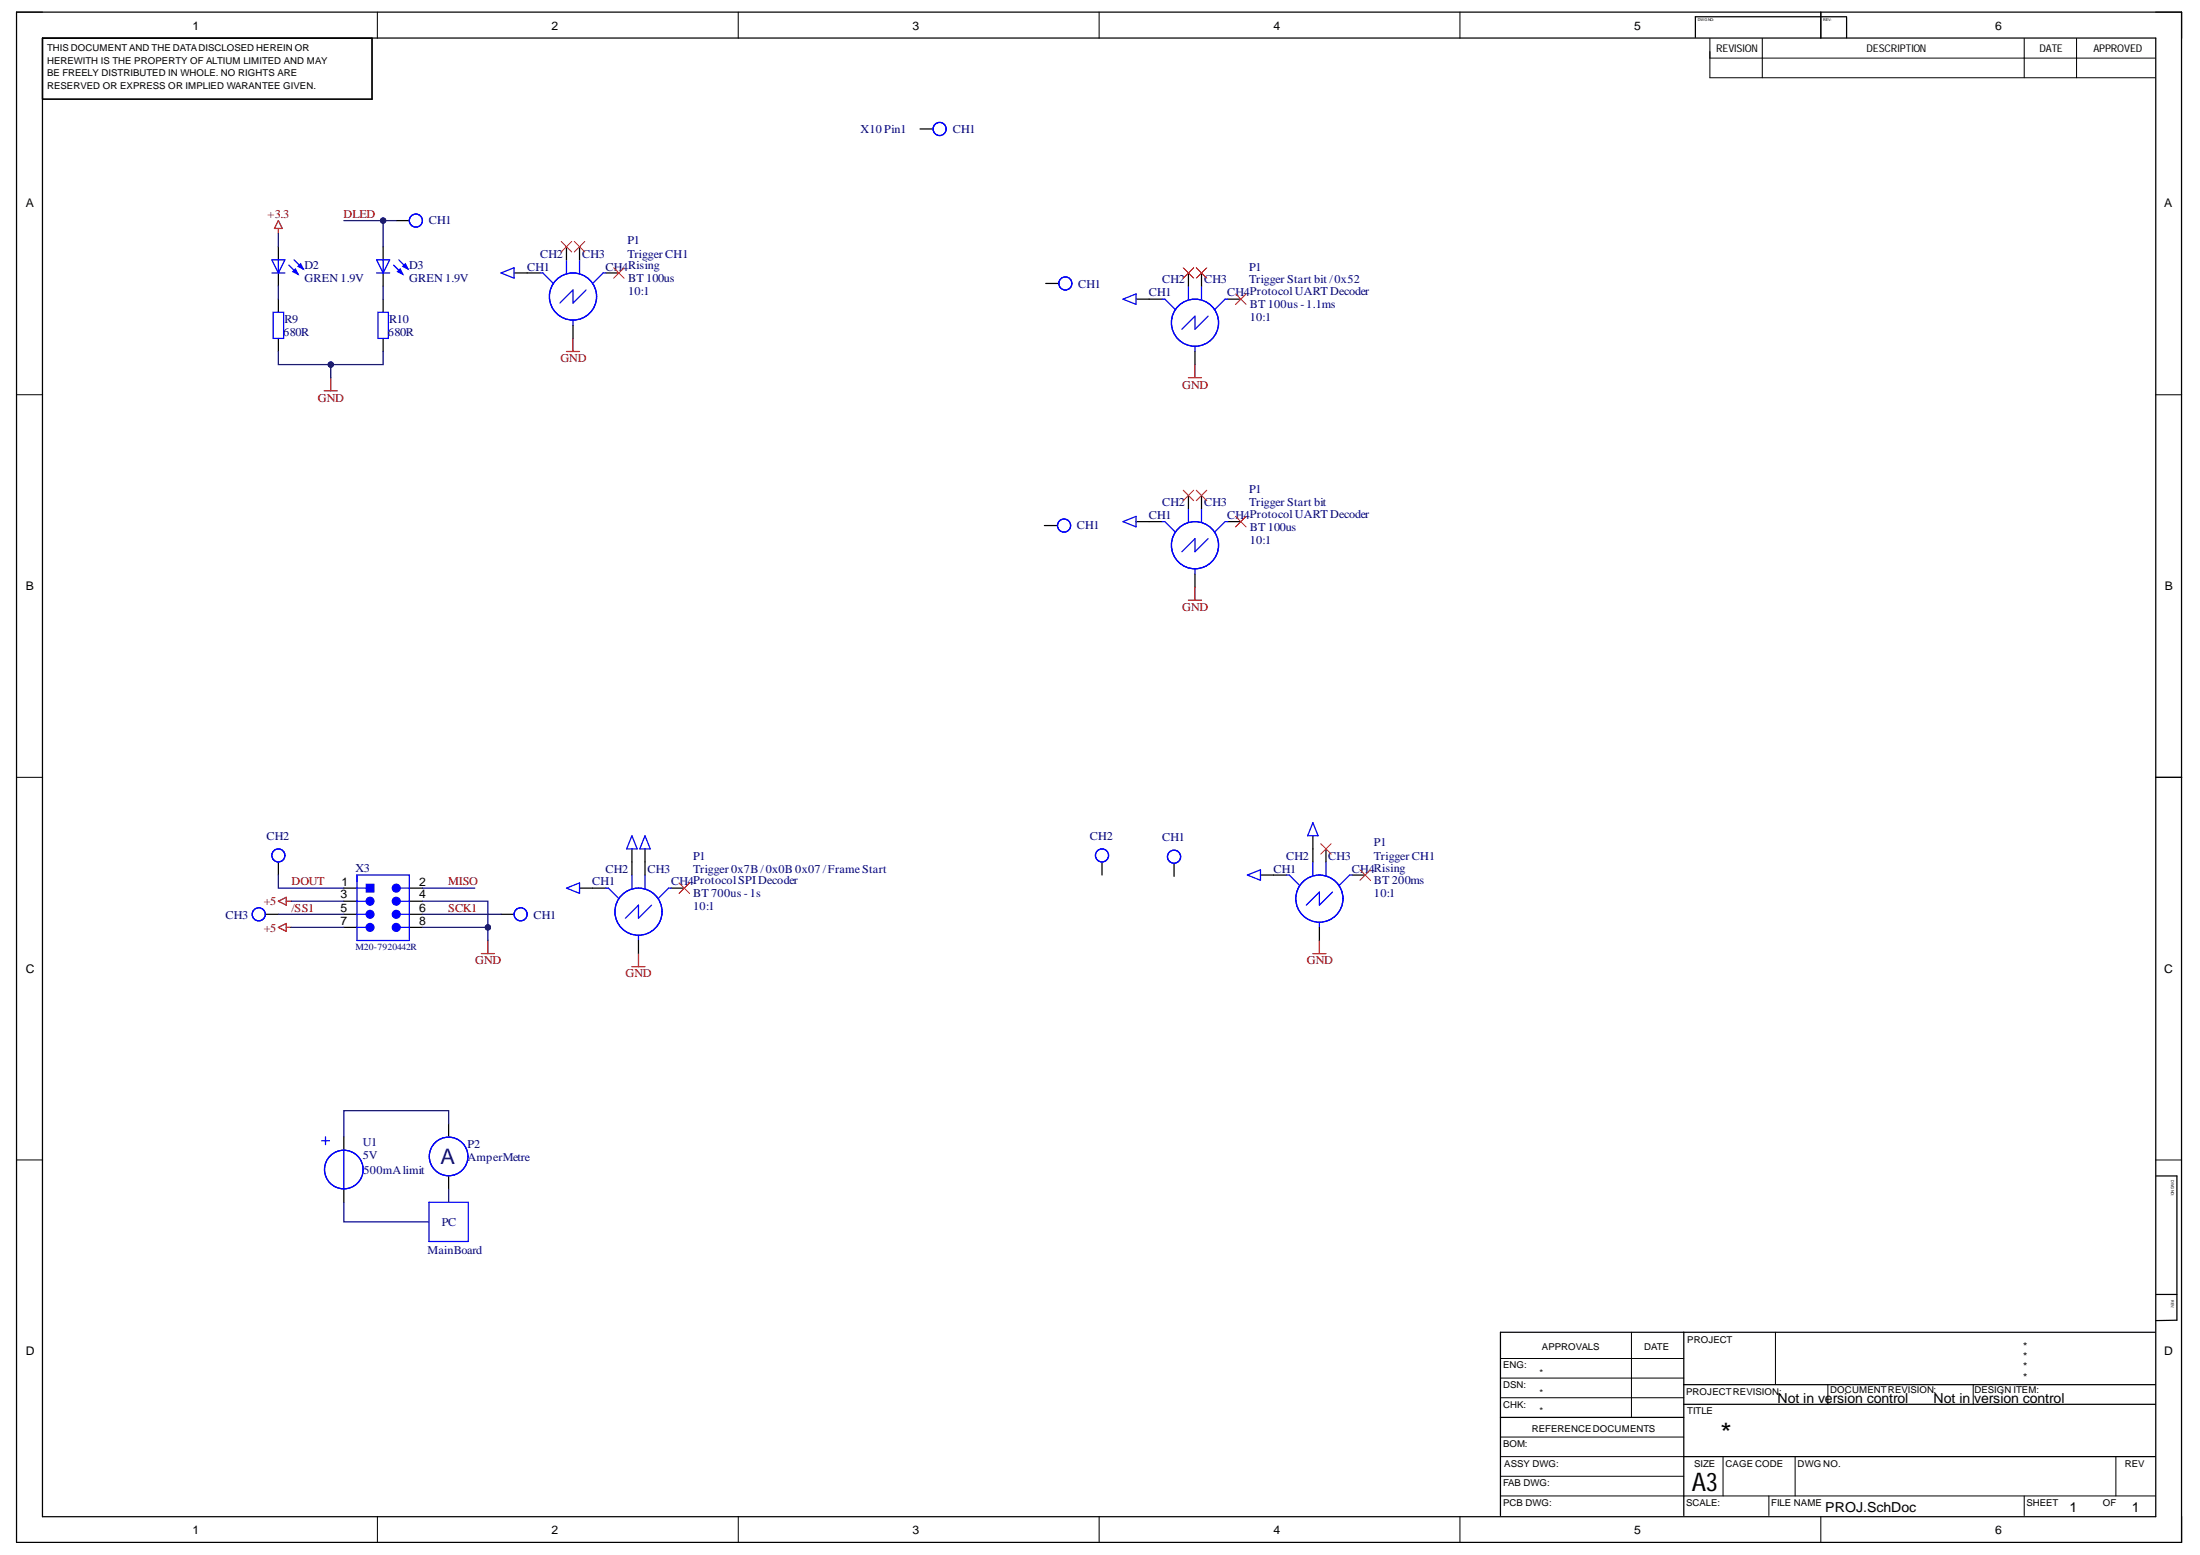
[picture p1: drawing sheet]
<svg xmlns="http://www.w3.org/2000/svg" width="297mm" height="210mm" viewBox="0 0 297 210" stroke-linecap="round" stroke-linejoin="round" font-family="sans-serif">
<g fill="none" stroke="#000" stroke-width=".14">
<path d="M2.2 1.6h3.6M51 1.6v3.6M99.7 1.6v3.6M148.4 1.6v3.6M197.1 1.6v3.6M230.9 5.2v5.3h60.1M230.9 7.8h60.1M237.9 5.2v5.3M245.8 1.6v3.6M273.3 5.2v5.3M280.4 5.2v5.3M291 1.6h3.6v3.6"/>
<path d="M2.2 53.3h3.6M291 53.3h3.6M2.2 104.9h3.6M291 104.9h3.6M2.2 156.6h3.6M291 156.6h3.6M220.3 179.8v11.5M239.7 179.8v7.1M202.6 186h24.7M202.6 183.4h24.7M202.6 188.7h24.7M202.6 196.6h24.7"/>
<path d="M202.6 194h24.7M202.6 199.3h24.7M232.6 196.6v5.3M242.4 196.6v5.3M246.8 186.9v2.7M266.4 186.9v2.7M285.7 196.6v5.3M51 204.7v3.5M99.7 204.7v3.5M148.4 204.7v3.5M197.1 204.7v3.5M202.6 201.9h88.4"/>
<path d="M238.8 201.9v2.7M245.8 204.7v3.5M273.3 201.9v2.7M294.6 204.7v3.5"/>
</g>
<g fill="none" stroke="#000" stroke-width=".17">
<path d="M2.2 1.6h292.3v206.6h-292.3zM5.7 5.1h285.4v199.6h-285.4zM5.7 5.2h44.5v8.2h-44.5M124.2 17.4h1.8M245.8 1.6v3.5M249.3 2.3h-20.4v2.7M249.3 2.3v2.8M69.4 36.8h3.5M76.5 33.3v1.8M78.2 33.3v1.8M81.8 36.8h1.8M77.4 43.9v1.8"/>
<path d="M46.4 119.9h1.8M291.1 104.9h3.5M46.4 121.7h1.8M291.1 158.7h2.8v19.5l-2.8 .1M227.3 179.8v24.8M291 179.8h-88.4v24.8M291.1 174.7h2.8M202.6 191.3h24.7M227.3 186.9h63.7M227.3 189.6h63.7M227.3 196.6h63.7"/>
</g>
<g fill="none" stroke="#00f" stroke-width=".17">
<path d="M67.6 36.8l1.8-.7v1.5zM72.9 36.8h.4l1.4 1.5M76.5 35.1v1.7M78.2 35.1v1.7M79.1 39.1l-1.7 1.8v-1.8l-1.8 1.8M81.8 36.8h-.4l-1.4 1.5M77.4 43.2v.7M48.2 121.7h1.2"/>
<circle cx="126.9" cy="17.4" r=".88"/>
<circle cx="77.4" cy="40" r="3.2"/>
</g>
<path d="M76.5 47.4h1.7M77.4 45.7v1.7M37.6 121.7l1-.6v1.1zM37.6 125.2l1-.5v1zM38.6 121.7h.8M38.6 125.2h.8M65 128.7h1.8M65.9 127v1.7" fill="none" stroke="#800000" stroke-width=".17"/>
<path d="M75.8 32.6l1.4 1.4M77.2 32.6l-1.4 1.4M77.5 32.6l1.5 1.4M79 32.6l-1.5 1.4M82.8 36.1l1.5 1.5M84.3 36.1l-1.5 1.5" fill="none" stroke="#f00" stroke-width=".14"/>
<circle cx="50" cy="121.7" r=".53" fill="#00f"/>
<g fill="none" stroke="#00f" stroke-width=".17">
<path d="M48.2 119.9h1.2M54 121.7h1.3"/>
<circle cx="50" cy="121.7" r=".53"/>
</g>
<path d="M55.3 119.9h1.7M55.3 121.7h1.7" fill="none" stroke="#000" stroke-width=".17"/>
<circle cx="53.5" cy="121.7" r=".53" fill="#00f"/>
<g fill="none" stroke="#00f" stroke-width=".17">
<path d="M54 119.9h1.3"/>
<circle cx="53.5" cy="121.7" r=".53"/>
</g>
<circle cx="53.5" cy="119.9" r=".53" fill="#00f"/>
<g fill="none" stroke="#00f" stroke-width=".17">
<path d="M48.2 123.4h1.2"/>
<circle cx="53.5" cy="119.9" r=".53"/>
</g>
<path d="M46.4 123.4h1.8M55.3 123.4h1.7" fill="none" stroke="#000" stroke-width=".17"/>
<circle cx="50" cy="123.4" r=".53" fill="#00f"/>
<g fill="none" stroke="#00f" stroke-width=".17">
<path d="M54 123.4h1.3"/>
<circle cx="50" cy="123.4" r=".53"/>
</g>
<circle cx="53.5" cy="123.4" r=".53" fill="#00f"/>
<g fill="none" stroke="#00f" stroke-width=".17">
<path d="M48.2 125.2h1.2"/>
<circle cx="53.5" cy="123.4" r=".53"/>
</g>
<path d="M46.4 125.2h1.8M55.3 125.2h1.7" fill="none" stroke="#000" stroke-width=".17"/>
<circle cx="50" cy="125.2" r=".53" fill="#00f"/>
<g fill="none" stroke="#00f" stroke-width=".17">
<path d="M54 125.2h1.3"/>
<circle cx="50" cy="125.2" r=".53"/>
</g>
<circle cx="53.5" cy="125.2" r=".53" fill="#00f"/>
<g fill="none" stroke="#00f" stroke-width=".17">
<path d="M48.2 118.1h7.1v8.9h-7.1z"/>
<circle cx="53.5" cy="125.2" r=".53"/>
</g>
<path d="M49.4 119.4h1.1v1h-1.1z" fill-rule="evenodd" fill="#00f"/>
<path d="M49.4 119.4h1.1v1h-1.1z" fill="none" stroke="#00f" stroke-width=".14"/>
<path d="M37.6 29.8l.5 1h-1zM37.6 30.8v.7M43.8 52.7h1.7M44.7 51v1.7" fill="none" stroke="#800000" stroke-width=".17"/>
<path d="M37.6 33.3v1.8M37.6 36.8v1.8M37.6 40.4v1.7M37.6 45.7v1.7M51.7 40.4v1.7M51.7 45.7v1.7" fill="none" stroke="#000" stroke-width=".17"/>
<path d="M39 35.8l1.2 1.2M39.7 35.1l1.2 1.2M36.9 42.1h1.4v3.6h-1.4zM51 42.1h1.4v3.6h-1.4z" fill="none" stroke="#00f" stroke-width=".17"/>
<path d="M40.6 35.6l.3 .7-.7-.3z" fill="#00f"/>
<path d="M40.6 35.6l.3 .7-.7-.3z" fill="none" stroke="#00f" stroke-width=".17"/>
<path d="M39.5 36.7l.4-.4 .3 .7z" fill="#00f"/>
<path d="M36.7 35.1h1.8l-.9 1.7zM36.7 36.8h1.8M37.6 35.1v1.7M39.5 36.7l.4-.4 .3 .7zM53.1 35.8l1.3 1.2M53.8 35.1l1.3 1.2" fill="none" stroke="#00f" stroke-width=".17"/>
<path d="M51.7 33.3v1.8M51.7 36.8v1.8" fill="none" stroke="#000" stroke-width=".17"/>
<path d="M54.7 35.6l.4 .7-.7-.3z" fill="#00f"/>
<path d="M54.7 35.6l.4 .7-.7-.3z" fill="none" stroke="#00f" stroke-width=".17"/>
<path d="M53.7 36.7l.3-.4 .4 .7z" fill="#00f"/>
<g fill="none" stroke="#00f" stroke-width=".17">
<path d="M50.8 35.1h1.8l-.9 1.7zM50.8 36.8h1.8M51.7 35.1v1.7M53.7 36.7l.3-.4 .4 .7zM160.5 38.6v1.8M162.2 38.6v1.8M151.6 40.4l1.8-.7v1.4zM156.9 40.4h.4l1.4 1.4M161.3 46.7v.7M163.1 42.7l-1.8 1.7v-1.7l-1.7 1.7M165.8 40.4h-.4l-1.4 1.4M151.6 70.4l1.8-.7v1.4z"/>
<path d="M156.9 70.4h.4l1.4 1.4M160.5 68.6v1.8M161.3 76.8v.7M162.2 68.6v1.8M163.1 72.7l-1.8 1.8v-1.8l-1.7 1.8M165.8 70.4h-.4l-1.4 1.4M76.5 119.9l1.7-.7v1.4zM81.8 119.9h.3l1.5 1.4M85.3 118.1v1.8M85.3 112.8l.7 1.8h-1.4zM87.1 118.1v1.8M87.1 112.8l.7 1.8h-1.4z"/>
<path d="M90.6 119.9h-.3l-1.4 1.4M168.4 118.1l1.8-.7v1.4zM173.7 118.1h.4l1.4 1.4M177.3 116.4v1.7M177.3 111.1l.7 1.7h-1.4zM179 116.4v1.7M182.6 118.1h-.4l-1.4 1.4M86.2 126.2v.8M88 122.2l-1.8 1.7v-1.7l-1.8 1.7M178.1 124.5v.7M179.9 120.4l-1.8 1.8v-1.8l-1.7 1.8M43.4 154h1.1"/>
<path d="M43.9 153.5v1M46.4 155.2v5.3M57.9 162.3h5.3v5.3h-5.3z"/>
<circle cx="56.2" cy="29.8" r=".88"/>
<circle cx="143.8" cy="38.3" r=".88"/>
<circle cx="161.3" cy="43.6" r="3.2"/>
<circle cx="143.7" cy="70.9" r=".88"/>
<circle cx="161.3" cy="73.6" r="3.2"/>
<circle cx="37.6" cy="115.5" r=".88"/>
<circle cx="148.8" cy="115.5" r=".88"/>
<circle cx="158.5" cy="115.6" r=".89"/>
<circle cx="158.5" cy="115.6" r=".88"/>
<circle cx="34.9" cy="123.4" r=".88"/>
<circle cx="70.3" cy="123.4" r=".88"/>
<circle cx="86.2" cy="123.1" r="3.2"/>
<circle cx="178.1" cy="121.3" r="3.2"/>
<circle cx="46.4" cy="157.9" r="2.61"/>
<circle cx="60.6" cy="156.1" r="2.61"/>
</g>
<g fill="none" stroke="#000" stroke-width=".17">
<path d="M53.5 29.8h1.8M141.2 38.3h1.8M160.5 36.8v1.8M162.2 36.8v1.8M153.4 40.4h3.5M161.3 47.4v1.8M165.8 40.4h1.7M141 70.9h1.8M153.4 70.4h3.5M160.5 66.9v1.7M161.3 77.5v1.7M162.2 66.9v1.7"/>
<path d="M165.8 70.4h1.7M37.6 116.4v1.7M78.2 119.9h3.6M85.3 114.6v3.5M87.1 114.6v3.5M90.6 119.9h1.8M148.8 116.4v1.7M158.5 116.5v1.8M170.2 118.1h3.5M177.3 112.8v3.6M179 114.6v1.8M182.6 118.1h1.7"/>
<path d="M35.8 123.4h1.8M67.6 123.4h1.8M86.2 127v1.7M178.1 125.2v1.7M46.4 153.5v1.7M60.6 151.7v1.8M60.6 158.8v1.7M46.4 160.5v1.8"/>
</g>
<path d="M160.5 51h1.7M161.3 49.2v1.8M161.3 79.2v1.8M160.5 81h1.7M85.3 130.5h1.8M86.2 128.7v1.8M177.3 128.7h1.7M178.1 126.9v1.8" fill="none" stroke="#800000" stroke-width=".17"/>
<g fill="none" stroke="#f00" stroke-width=".14">
<path d="M159.8 36.1l1.4 1.5M161.2 36.1l-1.4 1.5M161.5 36.1l1.4 1.5M162.9 36.1l-1.4 1.5M166.8 39.7l1.4 1.4M168.2 39.7l-1.4 1.4M159.8 66.2l1.4 1.4M161.2 66.2l-1.4 1.4M161.5 66.2l1.4 1.4M162.9 66.2l-1.4 1.4M166.8 69.7l1.4 1.4M168.2 69.7l-1.4 1.4"/>
<path d="M91.7 119.2l1.4 1.4M93.1 119.2l-1.4 1.4M178.3 113.9l1.4 1.4M179.7 113.9l-1.4 1.4M183.6 117.4l1.4 1.4M185 117.4l-1.4 1.4"/>
</g>
<path d="M39.4 121.7h7M39.4 125.2h7M57 125.2h8.9v1.8" fill="none" stroke="#000080" stroke-width=".17"/>
<circle cx="65.9" cy="125.2" r=".35" fill="#000080"/>
<circle cx="65.9" cy="125.2" r=".35" fill="none" stroke="#000080" stroke-width=".14"/>
<path d="M57 119.9h7.1M57 121.7h8.9v3.5" fill="none" stroke="#000080" stroke-width=".17"/>
<circle cx="65.9" cy="125.2" r=".35" fill="#000080"/>
<circle cx="65.9" cy="125.2" r=".35" fill="none" stroke="#000080" stroke-width=".14"/>
<path d="M37.6 31.5v1.8M37.6 38.6v1.8M51.7 38.6v1.8M37.6 47.4v1.8h14.1v-1.8" fill="none" stroke="#000080" stroke-width=".17"/>
<circle cx="44.7" cy="49.2" r=".35" fill="#000080"/>
<circle cx="44.7" cy="49.2" r=".35" fill="none" stroke="#000080" stroke-width=".14"/>
<path d="M44.7 49.2v1.8" fill="none" stroke="#000080" stroke-width=".17"/>
<circle cx="44.7" cy="49.2" r=".35" fill="#000080"/>
<circle cx="44.7" cy="49.2" r=".35" fill="none" stroke="#000080" stroke-width=".14"/>
<path d="M46.4 29.8h5.3v3.5" fill="none" stroke="#000080" stroke-width=".17"/>
<circle cx="51.7" cy="29.8" r=".35" fill="#000080"/>
<circle cx="51.7" cy="29.8" r=".35" fill="none" stroke="#000080" stroke-width=".14"/>
<path d="M51.7 29.8h1.8" fill="none" stroke="#000080" stroke-width=".17"/>
<circle cx="51.7" cy="29.8" r=".35" fill="#000080"/>
<circle cx="51.7" cy="29.8" r=".35" fill="none" stroke="#000080" stroke-width=".14"/>
<path d="M37.6 118.1v1.8h8.8M37.6 123.4h8.8M57 123.4h10.6M60.6 151.7v-1.8h-14.2v3.6M46.4 162.3v2.6h11.5M60.6 160.5v1.8" fill="none" stroke="#000080" stroke-width=".17"/>
<text font-size="3.8" x="232.3" y="194.8">*</text>
<text font-size="3.5" x="228.4" y="201.3">A3</text>
<text font-size="2.9" fill="#000080" x="59.5" y="157.1">A</text>
<g font-size="1.9">
<text x="240" y="189.4">Not in version control</text>
<text x="261.1" y="189.4">Not in</text>
<text x="266.5" y="189.4">version control</text>
<text x="246.4" y="204.2">PROJ.SchDoc</text>
<text x="279.4" y="204.2">1</text>
<text x="287.8" y="204.2">1</text>
</g>
<g font-size="1.6">
<text x="26" y="4">1</text>
<text x="74.5" y="4">2</text>
<text x="123.2" y="4">3</text>
<text x="172" y="4">4</text>
<text x="220.6" y="4">5</text>
<text x="269.4" y="4">6</text>
<text x="3.5" y="28">A</text>
<text x="292.2" y="28">A</text>
<text x="3.5" y="79.7">B</text>
<text x="292.3" y="79.7">B</text>
<text x="46.1" y="119.6">1</text>
<text x="56.6" y="119.6">2</text>
<text x="46" y="121.3">3</text>
<text x="46" y="123.1">5</text>
<text x="46" y="124.8">7</text>
<text x="56.6" y="121.3">4</text>
<text x="56.6" y="123.1">6</text>
<text x="56.6" y="124.8">8</text>
<text x="3.5" y="131.3">C</text>
<text x="292.2" y="131.3">C</text>
<text x="3.5" y="182.9">D</text>
<text x="292.2" y="182.9">D</text>
<text x="26" y="207">1</text>
<text x="74.5" y="207">2</text>
<text x="123.2" y="207">3</text>
<text x="172" y="207">4</text>
<text x="220.6" y="207">5</text>
<text x="269.4" y="207">6</text>
</g>
<g font-size="1.6" fill="#000080">
<text x="116.2" y="17.9">X10 Pin1</text>
<text x="128.6" y="17.9">CH1</text>
<text x="57.9" y="30.3">CH1</text>
<text x="72.9" y="34.8">CH2</text>
<text x="78.6" y="34.8">CH3</text>
<text x="84.7" y="33">P1</text>
<text x="84.7" y="34.8">Trigger CH1</text>
<text x="41.1" y="36.4">D2</text>
<text x="41.1" y="38.1">GREN 1.9V</text>
<text x="55.3" y="36.4">D3</text>
<text x="55.3" y="38.1">GREN 1.9V</text>
<text x="71.2" y="36.5">CH1</text>
<text x="81.8" y="36.5">CH4Rising</text>
<text x="84.8" y="38.1">BT 100us</text>
<text x="84.8" y="39.8">10:1</text>
<text x="145.6" y="38.8">CH1</text>
<text x="155.1" y="40">CH1</text>
<text x="156.9" y="38.2">CH2</text>
<text x="162.6" y="38.2">CH3</text>
<text x="165.7" y="40">CH4ProtocolUART Decoder</text>
<text x="168.7" y="36.5">P1</text>
<text x="168.7" y="38.2">Trigger Start bit /0x52</text>
<text x="168.7" y="41.6">BT 100us -1.1ms</text>
<text x="38.3" y="45.3">680R</text>
<text x="38.4" y="43.6">R9</text>
<text x="52.4" y="45.3">680R</text>
<text x="52.6" y="43.6">R10</text>
<text x="168.7" y="43.4">10:1</text>
<text x="145.4" y="71.5">CH1</text>
<text x="155.1" y="70.1">CH1</text>
<text x="156.9" y="68.3">CH2</text>
<text x="162.6" y="68.3">CH3</text>
<text x="165.7" y="70.1">CH4ProtocolUART Decoder</text>
<text x="168.7" y="66.6">P1</text>
<text x="168.7" y="68.3">Trigger Start bit</text>
<text x="168.7" y="71.6">BT 100us</text>
<text x="168.7" y="73.4">10:1</text>
<text x="36" y="113.3">CH2</text>
<text x="147.2" y="113.3">CH2</text>
<text x="156.9" y="113.5">CH1</text>
<text x="48" y="117.6">X3</text>
<text x="80" y="119.5">CH1</text>
<text x="81.8" y="117.8">CH2</text>
<text x="87.4" y="117.8">CH3</text>
<text x="90.6" y="119.5">CH4ProtocolSPIDecoder</text>
<text x="93.6" y="116">P1</text>
<text x="93.6" y="117.8">Trigger 0x7B /0x0B 0x07 /FrameStart</text>
<text x="172" y="117.8">CH1</text>
<text x="173.7" y="116">CH2</text>
<text x="179.3" y="116">CH3</text>
<text x="182.5" y="117.8">CH4Rising</text>
<text x="185.5" y="114.3">P1</text>
<text x="185.5" y="116">Trigger CH1</text>
<text x="185.5" y="119.3">BT 200ms</text>
<text x="30.5" y="124">CH3</text>
<text x="72" y="124">CH1</text>
<text x="93.6" y="121.1">BT 700us -1s</text>
<text x="93.6" y="122.9">10:1</text>
<text x="185.5" y="121.1">10:1</text>
<text x="49" y="154.7">U1</text>
<text x="63.1" y="154.9">P2</text>
<text x="49" y="156.5">5V</text>
<text x="49.1" y="158.4">500mAlimit</text>
<text x="63.1" y="156.7">AmperMetre</text>
<text x="59.7" y="165.5">PC</text>
<text x="57.7" y="169.2">MainBoard</text>
</g>
<g font-size="1.6" fill="#800000">
<text x="36.1" y="29.4">+3.3</text>
<text x="46.4" y="29.4">DLED</text>
<text x="75.7" y="48.9">GND</text>
<text x="159.6" y="52.4">GND</text>
<text x="42.9" y="54.2">GND</text>
<text x="159.6" y="82.5">GND</text>
<text x="39.4" y="119.5">DOUT</text>
<text x="60.5" y="119.5">MISO</text>
<text x="35.6" y="122.2">+5</text>
<text x="35.6" y="125.8">+5</text>
<text x="39.4" y="123.1">/SS1</text>
<text x="60.5" y="123.1">SCK1</text>
<text x="64.1" y="130.2">GND</text>
<text x="84.5" y="131.9">GND</text>
<text x="176.4" y="130.2">GND</text>
</g>
<g font-size="1.4">
<text x="231.7" y="7">REVISION</text>
<text x="252" y="7">DESCRIPTION</text>
<text x="275.4" y="7">DATE</text>
<text x="282.7" y="7">APPROVED</text>
<text x="273.2" y="185">*</text>
<text x="273.2" y="182.2">*</text>
<text x="273.2" y="183.6">*</text>
<text x="273.2" y="186.4">*</text>
</g>
<g font-size="1.3">
<text x="6.3" y="6.9">THIS DOCUMENT AND THE DATADISCLOSED HEREIN OR</text>
<text x="6.3" y="8.6">HEREWITH IS THE PROPERTY OF ALTIUM LIMITED AND MAY</text>
<text x="6.3" y="10.3">BE FREELY DISTRIBUTED IN WHOLE. NO RIGHTS ARE</text>
<text x="6.3" y="12">RESERVED OR EXPRESS OR IMPLIED WARANTEE GIVEN.</text>
<text x="202.9" y="184.7">ENG:</text>
<text x="207.8" y="185.7">*</text>
<text x="208.2" y="182.3">APPROVALS</text>
<text x="222" y="182.3">DATE</text>
<text x="227.8" y="181.3">PROJECT</text>
<text x="202.9" y="187.3">DSN:</text>
<text x="202.9" y="190">CHK:</text>
<text x="207.8" y="188.4">*</text>
<text x="207.8" y="190.9">*</text>
<text x="227.6" y="188.3">PROJECTREVISION:</text>
<text x="227.8" y="190.9">TITLE</text>
<text x="247.1" y="188.1">DOCUMENTREVISION:</text>
<text x="266.6" y="188.1">DESIGN ITEM:</text>
<text x="202.9" y="195.3">BOM:</text>
<text x="203.1" y="198">ASSY DWG:</text>
<text x="206.8" y="193.3">REFERENCEDOCUMENTS</text>
<text x="228.7" y="198">SIZE</text>
<text x="233" y="198">CAGE CODE</text>
<text x="242.7" y="198">DWG NO.</text>
<text x="286.9" y="198">REV</text>
<text x="202.9" y="200.6">FAB DWG:</text>
<text x="202.9" y="203.2">PCB DWG:</text>
<text x="227.6" y="203.2">SCALE:</text>
<text x="239.2" y="203.2">FILE NAME</text>
<text x="273.6" y="203.2">SHEET</text>
<text x="283.9" y="203.2">OF</text>
</g>
<text font-size="1.3" fill="#000080" x="48" y="128.3">M20-7920442R</text>
<g font-size=".5">
<text x="229.3" y="2.9">DWG NO:</text>
<text x="246.2" y="2.9">REV:</text>
<text x="293.1" y="159.3" transform="rotate(90 293.1 159.3)">DWG NO:</text>
<text x="293.1" y="175.5" transform="rotate(90 293.1 175.5)">REV:</text>
</g>
</svg>
